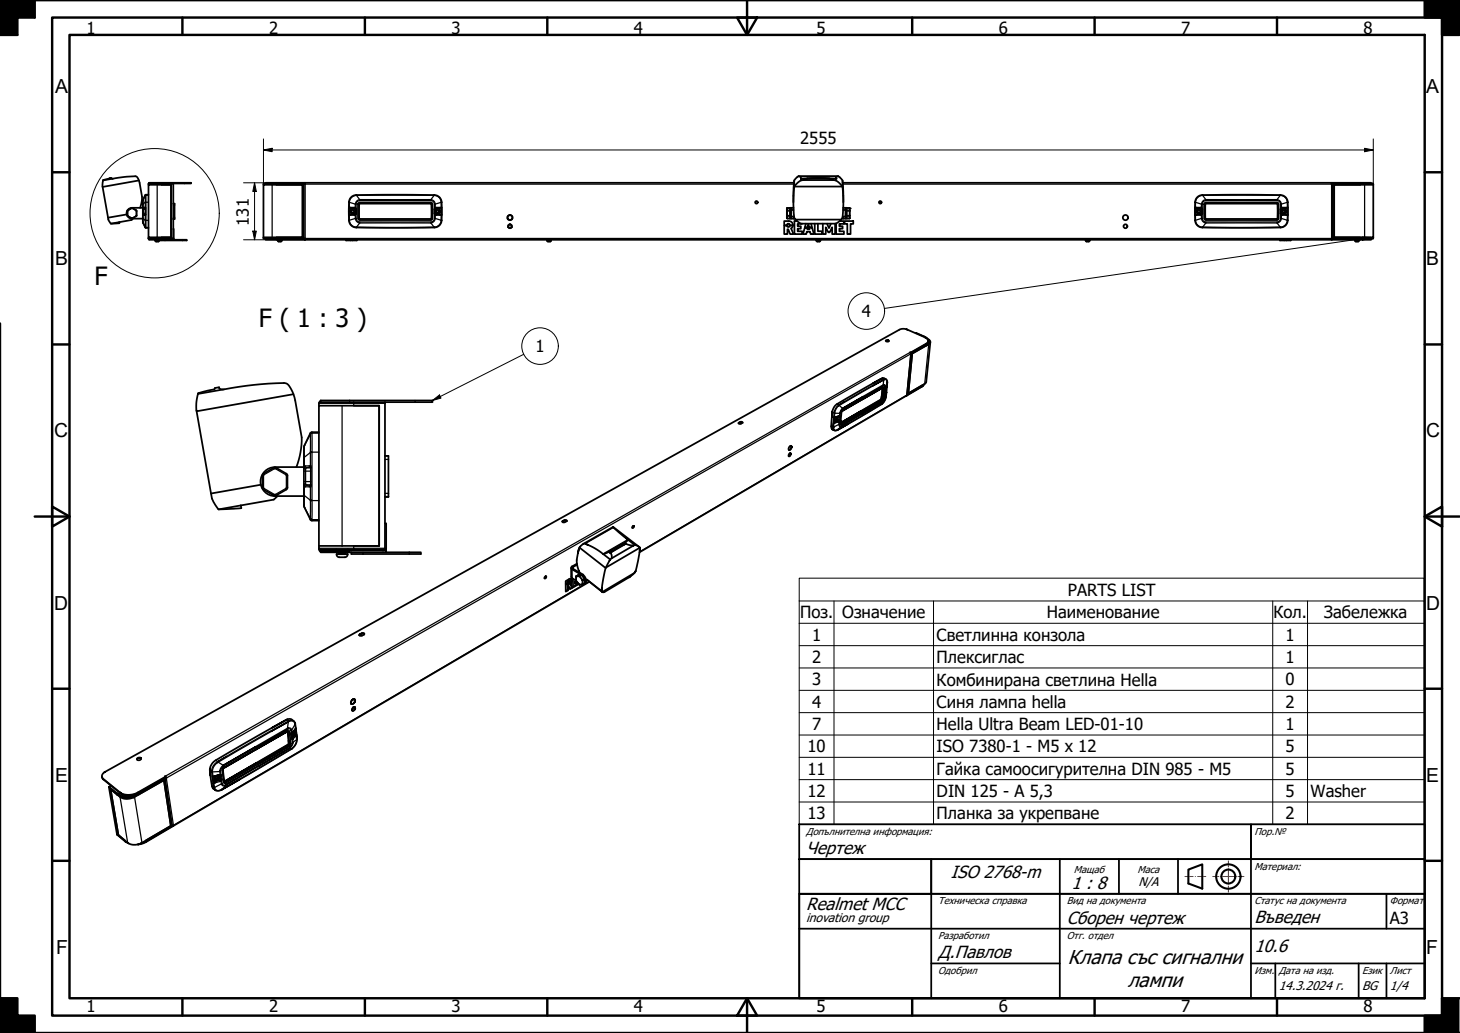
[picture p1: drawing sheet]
<svg xmlns="http://www.w3.org/2000/svg" width="420mm" height="297mm" viewBox="0 0 420 297" stroke-linecap="round" stroke-linejoin="round" font-family="sans-serif">
<!-- layer: Visible (ISO) -->
<g fill="none" stroke="#000" stroke-width=".51">
<path d="M29.5 53.7l1.6 8.9M29.7 51.9l-.2 1.8 10.5-1.8M32.4 51.4l-.4-.3-2.3 .8M32.4 51.4l4.1-.6 2.4-.1 .5 .2 .7 1.3 .8 4.4-.2 1.6-.4 1.6M32.4 51.4l-2.7 .5M41.1 59.8h-3.1a1.56 1.56 0 0 0-1.6 1.5 1.56 1.56 0 0 0 1.6 1.6h3.1M41.4 59.8h.5M41.9 59.6v2.1M42 56h.7M42 56l-.9 1.7v6.1l.9 1.7M42.7 53.1h6.5v15.1h-6.5zM42.9 52.6l-.1 .2"/>
<path d="M42.9 52.6h12.1v.2h-12.1l-.2 .3M42.9 52.6v.2M46.5 53.1h2.7v15.1h-2.7M49.9 52.8v15.8l-7.2-.1M49.9 58.6h.3v4.4h-.3M75.8 53.1h11.3v15.1h-11.3zM75.9 52.8l-.1 .3M75.9 52.8h11.5v15.8h-11.5M76.5 52.8v-.2h11.2v.2h-.3M79.6 53.1h7.5v15.1h-7.5M87.7 52.6h140.8M87.7 52.8h.1"/>
<path d="M87.8 52.6v.3h-.4M100.4 59.6l1.9 .4 .1 1.3-.2 .3-1.8 .3zM100.9 56.8l.8-.6a285.2 285.2 0 0 1 24.1 0l.6 .5 .5 .7a11.7 11.7 0 0 1 .2 4.6v1.3a2.1 2.1 0 0 1-2.2 2.1h-22.3a2.1 2.1 0 0 1-2.2-2.1 17 17 0 0 1 .1-5.7zM103.1 58.4l.4-.2h20.5l.5 .4v4.3l-.5 .4h-20.5l-.5-.5zM103.4 58.6h20.6l.1 4.3-20.6 .1-.2-1.2zM125.2 59.9l1.9-.3v2.3l-1.9-.3zM226.4 59.9v2.8M227.3 59.8h.4v3.1h-.4zM227.3 59.8l-.8 .1M227.7 59.8h.6M228.5 52.6l-.2 5.6M228.6 51.9v1.7"/>
<path d="M228.6 53.7a30.8 30.8 0 0 0 .1 9.2l.3 .2M228.6 53.6h13.8M229.8 50.7a.63 .63 0 0 1 .7 .7M229.8 50.7l-.2 .1a2.35 2.35 0 0 0-1.1 1.8M229.8 50.7h11.4M230.5 51.9l-1.1 .7-.8 1M230.5 51.4l4.4-.2 5.6 .2M230.5 51.4v.5M231.1 51.8h8.8M231.1 51.8l-.6 .1M232.3 51.4l-1.2 .4M232.3 51.4h6.4"/>
<path d="M238.7 51.4l1.2 .4M239.9 51.8l.6 .1M240.5 51.9l.8 .5 1.1 1.2M240.5 51.4v.5M241.2 50.7a.63 .63 0 0 0-.7 .7M241.2 50.7l.2 .1a2.35 2.35 0 0 1 1.1 1.8M242.5 53.7a30.8 30.8 0 0 1-.2 9.2l-.2 .2M242.5 51.9l-.1 1.7M242.5 52.6h152.1v.2M242.5 52.6l.2 5.6M242.7 59.8h.6M243.3 59.8v3.1h-1"/>
<path d="M243.3 59.8h.4v3.1h-.4M243.7 59.8l.9 .1-.2 2.9M343.9 59.6l1.9 .4 .1 1.3-.2 .3-1.8 .3zM344.4 56.8l.8-.6a285.2 285.2 0 0 1 24.1 0l.7 .5 .4 .7a11.7 11.7 0 0 1 .2 4.6v1.3a2.1 2.1 0 0 1-2.2 2.1h-22.3a2.1 2.1 0 0 1-2.2-2.1 17 17 0 0 1 .1-5.7zM346.6 58.4l.4-.2h20.5l.5 .4v4.3l-.5 .4h-20.5l-.5-.5zM346.9 58.6h20.6l.1 4.3-20.6 .1-.2-1.2zM368.8 59.9l1.5-.1 .3-.2v2.3l-1.9-.3-.1-1.4zM383.2 52.8h.1M383.2 52.6v.3h.4M383.3 52.6v.2h.3M383.6 52.8v15.8h11.5l.1-.4M383.6 52.8h11.5l.1 .3"/>
<path d="M383.9 53.1h11.3v15.1h-11.3zM391.4 53.1h-7.5v15.1h7.5M34.3 63.9l-2.4 .4M36.4 61.7l-5.3 .9 .2 .7a1.36 1.36 0 0 0 1.9 1l1.2-.1-.1-.3M36.6 60.7l.1 1.4 1.3 .7 1.3-.7v-1.4M36.8 60.5l-.2 .2M36.8 60.5l1.2-.7 1.2 .7M38.3 62.9l-.5 .4-3.5 .6M39.2 60.5l.1 .2M41.4 61.7h.5M41.9 61.7v.2M42 65.5h.7"/>
<path d="M42.7 68.5l.2 .4M42.7 68.2v.3M42.9 68.6l.2 .2M44.6 68.6v.2M44.7 69.2l.2 .3M44.9 68.9v.2M44.9 69.5h.6M45.6 68.9v.2M45.8 69.1l-1.2 .1M45.8 69.1v.1M45.8 69.2l-.3 .3M45.9 68.6v.2"/>
<path d="M46.2 68.9v.2h7.5v-.2h-10.8v-.1h7.1v.1M49.8 68.6l-.2 .2M49.9 65.8v3M75.8 68.2l.1 .4M79.9 68.6v.2M79.9 69.1h1.2M79.9 69.1v.1M79.9 69.2l.3 .3M80.2 68.9l-.1 .2M80.2 69.5h.6M80.8 68.9l.1 .2M81.1 69.2l-.3 .3"/>
<path d="M81.1 69.1v.1M81.1 68.6v.2M87.4 68.6h.4v.3M87.7 68.9v-.1h-11.2v.1h306.8M87.7 68.8h.1M99.6 68.9v.2h3.1v-.2M146.1 63l.7 .3 .6-.3-.6 .3zM146.2 62.9h-.1M146.3 62l.4-.2-.5 .4-.1 .7-.1-.5zM146.4 64.6h.3l-.4 .2v.5zM146.7 64.5v.1M146.8 64.5l.4 .3 .1 .5-.1-.5z"/>
<path d="M146.8 61.8l.6 .4v.7a.85 .85 0 0 0-.6-1.1zM146.8 64.5v.1M147.2 65.4l-.4 .2-.5-.2 .5 .2 .4-.2M157.4 69.2l.3 .3M157.4 69.1h1.2M157.4 69.1v.1M157.7 68.9l-.1 .2M157.7 69.5h.6M158.3 68.9l.1 .2M158.6 69.2l-.3 .3M158.6 69.1v.1M226.5 62.7l.1 .1"/>
<path d="M226.6 62.9h.7M226.9 63.6h-1.2v1.2h.9v-.5l.5 .1 .2 .4h.9l-.4-.9-.8-.3M227.7 65.7l.7 1.6h-1l-.6-1.4h-.2v1.4h-.9v-2.4h.9v.3h.5l.2-.3h.9l-.5 .8M227.7 62.9h1M227.7 60.4h.7M227.7 62.3h.8M229 63.1l1.5 1.2h10l1.6-1.2M229 63.1h13.1M229.4 63.6h-.8v3.7h2.3v-.8h-1.3v-.7h.9v-.7h-.9v-.7l1.2-.1M231.6 65.5h.8l-.1 .4h.7l-.1-.4h.8l.5 1.8h-.9l-.2-.7h-.9l-.2 .7h-.9zM231.9 64.3l-.3 1h.9l.1-.8 .2 .8h.9l-.3-1M234.5 64.3v3h2.1v-.8h-1.2v-2.2"/>
<path d="M234.9 69.1h1.2M234.9 69.1v.1M234.9 69.2l.3 .3M235.2 68.9l-.1 .2M235.2 69.5h.6M235.8 68.9l.1 .2M236.1 69.1v.1M236.1 69.2l-.3 .3M236.8 64.3v3h.8v-1.9l.8 1.4h.4l.7-1.4v1.9h.8v-3M238 64.3l.5 1.3 .6-1.3M241.6 63.6h1.2v.8h-1.2v.7h.9v.7h-.9v.7h1.3v.8h-2.3v-3.1M242.5 62.3h.8"/>
<path d="M242.6 60.4h.7M243.1 63.6h2.5v.8h-.8v2.9h-1v-2.9h-.7zM243.7 62.9h.8M312.4 69.2l.3 .3M312.4 69.1h1.2M312.4 69.1v.1M312.7 68.9l-.1 .2M312.7 69.5h.6M313.3 68.9l.1 .2M313.6 69.2l-.3 .3M313.6 69.1v.1M368.3 68.9v.2h3.2v-.2"/>
<path d="M383.2 68.8h.1M383.3 68.8h11.3v.1h-11.3zM383.6 68.6h-.4v.3M389.9 68.6v.2M389.9 69.1h1.2M389.9 69.1v.1M389.9 69.2l.3 .3M390.2 68.9l-.1 .2M390.2 69.5h.6M390.8 68.9l.1 .2M391.1 69.1v.1M391.1 69.2l-.3 .3"/>
<path d="M391.1 68.6v.2M255 98l.8 .1M255.5 97.8a.31 .31 0 0 0-.4-.1 .31 .31 0 0 0-.1 .5h.6l.2-.1-.2-.2M260.9 94.7l.2 .1-1.2-.3-1.1 .3-228.5 127.1M261.1 94.8l4.9 2.1M263.5 95.8l2.5 1a1.71 1.71 0 0 1 1.3 1.5v-.1M266.3 97.1l-.3-.2a1.01 1.01 0 0 1 1 .8 1.01 1.01 0 0 1-.5 1.1l-4.4 2.6M266.6 99.3l-4.1 2.4-1.1 11.4 4-2.3M267 98.4l.1-.1-.6 .7-4.4 2.5 .1 .2M267.1 98.1v.2M267.2 97.8a.58 .58 0 0 1 .3 .5 .58 .58 0 0 1-.3 .5l.1-.1M267.2 97.6l-.2-.1a.77 .77 0 0 1 .7 .6 .77 .77 0 0 1-.4 .8l-4.8 2.8-1.1 11.4 4.7-2.7"/>
<path d="M267.3 98.3l-.1 .5-.6 .5 .2-.1M267.7 98.4l-1.1 11.4-.5 .6 .2-.1M56.6 118.3l4.1 23.6M57 113.3a12.1 12.1 0 0 0-.4 5l27.9-4.9M64.2 112l-1-.2-.1-.4-1.3 .2-.1 .3-3.6 .9-1.1 .3v.2M64.2 112a83.9 83.9 0 0 1 18.2-1.7 7.3 7.3 0 0 1 2.6 4.9l1.8 10.6a23.2 23.2 0 0 1-1.5 8.5M64.2 112l-7.2 1.3M91.8 116.7h17.3v40.3h-17.3zM92.1 115.6h32.4v-.4h-32.2v.4M92.1 115.7l-.3 .1v.9M92.3 115.3l-.4 .5M101.8 116.7h7.3v40.3h-7.3"/>
<path d="M110.8 115.6v42.4h-18.7M239.4 119.9l.1-1.4-.3 4.1 .3 .8M240.1 120h.1M240.1 120l-.2 1.7M240.9 120l-.3 .7-.4 .3M240.9 119.8a.69 .69 0 0 1 0 .8 .69 .69 0 0 1-.7 .4l.3-1M241.2 119.8l-.1 .8M241.3 119.7l-1.2 .3M241.4 119.7h.1M242.1 118.6l-.2 3.2 .1-.8M242.4 118.1l-.2 .4M248 118.6l5.8-3.4-11.7 6.8"/>
<path d="M248.2 114.8l5.8-3.3-11.7 6.7M251.2 110.2l2.5-1.4-12.8 7.4-.9 1-.5 1.3v-.3M253.6 114.8l-11.7 6.8 5.9-3.4M253.7 114.9l-11.7 6.8 5.9-3.5M253.7 114.6l-.1 .2M253.7 116.2l-12.7 7.5 3.2-1.9M253.7 114.7v.2M253.9 108.8h-.2l.5-.1 .8 .4 .3 1v-.2M254 111.5l-.3 3.1v-.7M254 111.6l-.3 3.1 .1-.8M254.1 114.8l-.3 .4M254.1 111.3l-11.7 6.8 5.9-3.4"/>
<path d="M254.2 111.3l.2 .3M254.3 112.3l.1-.7-.3 3.1M254.6 112.5l-.1 1M254.7 112.3l-.1 .1M254.7 112.1v.1M254.8 111.9v.1M254.8 111.9l-.2 .8 .1-.1M254.9 111.8l.1 .4-.4 .7M255 114.1a3.3 3.3 0 0 1-1.3 2.1l.1-.1M255 114v.1M255 112.8l-.5 .3M255.1 112.8h.1"/>
<path d="M255.1 112.9h.1M255.1 112.9l-.1 1.1M255.2 111.2l-.4 .7M255.2 111.2l-.1 1.7M255.3 110.1l-.1 1.1M255.3 110.1h.1M260.9 113.7l-.1 .1M261.1 113.5l4.3-2.5-4.5 2.6M261.9 101.3v.1M262 101.5l-.1-.1 .2 .4M262.2 101.4l.1 .1M262.3 101.6l-1.2 11.9 1.1-11.8"/>
<path d="M265.7 110.9v-.1l-.5 .4-81.2 47.6M266 110.5l-.6 .5 .2-.1M75.1 139.4l-14.4 2.5 .3 1.5 .4 .9 1.5 2.2 6.5-.4-.1-.8M78.8 134.5l-3.2 2-.1 3.7 .4 .6 2.9 1.7h.7M79.5 134.5l2.9 1.7 .3 .6v3.6l-3.2 2.1M79.5 134.5h-.7M87.5 134.3h-8.4a4.2 4.2 0 0 0-4.1 4.2 4.2 4.2 0 0 0 4.1 4.1h8.4M88.3 139.5h1.2M88.3 134.5h1.2M89.3 124.6l-1.8 4.2v16.6l1.8 4M89.5 134v5.5M89.5 139.5v.5"/>
<path d="M91.8 124.3h-2l-.5 .3M110.8 131.1h1v11.8h-1M212.6 121.6l.3 .3 .7-.3M213 121.5l-.4 .2M213.1 121.4l.5 .2a.34 .34 0 0 0-.2-.4 .34 .34 0 0 0-.4 .1l-.4 .2M227.5 130.4l-.2 .5-.3 .3M227.6 130.5a.43 .43 0 0 0-.6 .1 .43 .43 0 0 0 .2 .6l.4-.6M227.7 128.3l-.2 .7-.5 .4M227.8 128.4v.2a.41 .41 0 0 0-.4-.4 .41 .41 0 0 0-.4 .5 .44 .44 0 0 0 0 .7 .44 .44 0 0 0 .7-.4l.1-.4M239.6 123.5l.5 .3M239.9 121.7h.1M240.1 121.5l-.1 .1"/>
<path d="M240.5 120l.1 .5-.2 .2-.2-.1M240.9 123.7l-.7 .1M241 123.7h-.1M241.1 120.7l-.9 .7M241.9 121.8l.2 .2M241.9 121.7h.1M69.3 145.3l-6.4 1.2M79.9 142.6l-1.1 1.1-9.5 1.6M89.3 149.4l.5 .3h2M91.8 157.7v.1M91.8 157v.7M91.8 157.8l.5 .9"/>
<path d="M91.8 157.6l.3 .4M92.3 158l.5 .3M96.8 158v.3M96.9 159.4a.79 .79 0 0 0 .8 .8h1.6M96.9 159.4h3.1a.79 .79 0 0 1-.8 .8M97.6 158.8l-.1 .5M99.3 158.8l.1 .5M100.1 158v.3M101.1 158.8v.5h20v-.5h-28.8v-.5h18.8v.5M110.6 158l-.5 .3M110.8 150.5h.3v7.3M111.1 157.8l-.1 .5"/>
<path d="M161.9 149.9a.38 .38 0 0 0 .2 .4 .38 .38 0 0 0 .4-.1l.5-.3M161.9 149.8l.6-.3a.31 .31 0 0 1 .4 0 .31 .31 0 0 1 .1 .4l.1-.1M162.4 149.7l-.5 .3M162.5 149.7l.6 .1M166.3 159l.3-1a8.4 8.4 0 0 0 .2 6.6l-.2-.4M166.6 157.7v.3l.2-.6 7.5 5.8M167.7 156.5l-.9 .9 .1-.2M168.4 156.3l-.7 .2 .1-.1M169.1 156.6l-.7-.3a18.7 18.7 0 0 1 5.2 3l2 1.6 .4-.4M175.2 158.7l-1.5 .6M175.7 159.1l.3 .4v1M176.4 151.5l-8.6 4.9"/>
<path d="M176.4 151.5l4.3 3.7-.6-.5M176.4 151.5l7.4 5.7M179.2 156.8l.9-.5-4.5 2.7 4.5-2.7 2.1 .6h-.3M179.8 156l-4.6 2.7 .9-.6M180.7 155.2h.1M180.7 155.2l-.9 .8 .3-.2M180.7 155.2l2 1.5M182.3 151.3l-.4 .5M182.4 151.3v.1a.26 .26 0 0 0-.4 0 .26 .26 0 0 0 .2 .4l.2-.4M182.7 156.7l.9 .3 .5 .5-.1-.1M182.7 156.7l-6.7 3.8M184.1 158.4l.1-.8-1.3 6.6"/>
<path d="M184.2 157.6l-9.9 5.6M157.1 165.8l-.4 .5M157.2 165.8v.1a.27 .27 0 0 0-.4 0 .27 .27 0 0 0 .2 .4l.2-.4M163.3 167.8l.2 .2M163.3 167.2l.1 .1M163.3 167.6l.2 .1M163.3 168.5l.2 .1M163.3 169.7h.2M163.6 167.1l-.3 .1v.4l-.5 .3M163.6 168.5h-.3v1.2l-.5 .3M163.7 167.1h-.1M163.7 167.1l.2 .1"/>
<path d="M163.9 167.6l-.4 .4v-.2l-.7 .4v1.9l.7-.4v-1.1l.1-.1 .4 .9 .7-.4-.6-1.1M163.9 167.5l.7-.4-.4 .9 .1-.2M164.1 167.9l.5 1-.6 .4M164.4 166.5l.1 .4M164.4 163.3v2.5l.3 .5-.2-.1M164.4 167.4v-.2l-.3 .7M164.5 166.9l-.6 .5-.1-.3M164.5 166.9l-.6 .3M164.5 163l.2-.1a.44 .44 0 0 0-.3 .4 .44 .44 0 0 0 .2 .4l2.7 1.6M164.6 166.8v.2a.51 .51 0 0 0-.3-.6 .51 .51 0 0 0-.6 .2l-.9 .5v1l.7-.4 .1-.6M164.6 168.9l.1 .1M164.7 166.3l1.1 .6"/>
<path d="M164.9 166.4v2.5l1.6-1M164.9 163.6l2.7 1.5M165.4 167.2h.2M165.8 167.1v-.2l-.4 .3 .2 .7M165.8 167.1l.8 .9M165.9 167.1l-.3 .1v.7l.6-.4M166 162.1l-1.3 .8M166.1 162.4l-1.3 .7v.4M166.4 167.7v.2l-1.5 .8M166.4 167.9l.1 .1M166.4 165.4l-.6 .3v1.2M166.4 165.3v.1"/>
<path d="M166.7 164.5v.1M167.3 165.3h-.9M167.4 165.4l.9 1.1M167.5 165.4l-.2-.1a1.76 1.76 0 0 1 .7 2.7h-.2M167.8 165.2l-.2-.1 .5 .5a1.42 1.42 0 0 1 0 2.3M168.2 167.8l-.6 .3h-.9M168.3 166.6v1.1M168.7 166.8l.2-.1 4.5 3.5M168.8 166.6l4.5 3.6-.1-.1M169.6 167.3l-119.7 70.2M174.3 163.3l-1.2 6.7 .1-.9M175.4 161.1l.2-.2-1.3 2.3"/>
<path d="M181 166l-7.1 4.2-.5 .1M182.6 164.7l-1.6 1.3 .4-.3M182.6 164.7l-9.3 5.5M182.8 164.5l.1-.3-.3 .5M103.5 182.4a.4 .4 0 0 0 .2 .5 .4 .4 0 0 0 .5-.1l.5-.3M103.6 182.4l.5-.3a.41 .41 0 0 1 .5-.1 .41 .41 0 0 1 .2 .4M104.1 182.3l-.6 .3M104.2 182.2l.6 .1M40.4 217.9h.1a.58 .58 0 0 0-.7-.1 .58 .58 0 0 0-.3 .8 .6 .6 0 0 0 .8 0 .6 .6 0 0 0 .2-.7M40.6 218.2a.77 .77 0 0 0-1.2 .2l.1-.1M73.6 215.6l9.1-5.3-18.5 10.7M74.2 219.8l9.1-5.3-18.4 10.7"/>
<path d="M78.4 209.2l4-2.2a269.4 269.4 0 0 0-21.2 12.3l-.7 1.3-.1 .9v-.3M82.6 206.9l-.2 .1a1.7 1.7 0 0 1 2.6 1.2l-.1-.3M82.7 210.3l.5 3.6-.1-.9M82.7 210.3l.4 3.5-.1-.9M82.7 210.3h.1M83 214l-18.4 10.7 9.3-5.4M83.1 214.1l-18.4 10.7 9.3-5.4M83.1 213.8l-.1 .2M83.2 213.9l-.1 .1M83.3 210.4l-.2-.3-.3 .1-18.4 10.6 9.3-5.4M83.4 211.2l-.1-.8 .4 3.4M83.7 213.9l-.4 .6"/>
<path d="M83.8 215.4l-20 11.7 5.1-2.9M84 211v1.2M84 212.2h.1M84.1 210.8l-.1 .1M84.3 210.4a.49 .49 0 0 1 .1 .6 .49 .49 0 0 1-.5 .2h.1M84.5 210.2a.81 .81 0 0 1 .4 1 .81 .81 0 0 1-.9 .5h.1M84.7 210.2a1.03 1.03 0 0 1-.8 1.3h.2M85 208.2l.4 4.4-.1-1.1M85.1 209.6l-1 1.2v-.1M85.1 209.5h.1M85.1 209.5l.2 1.9M85.2 211.3l-1.2 .7"/>
<path d="M85.2 211.3h.1M85.4 212.6a3.4 3.4 0 0 1-1.6 2.8l.2-.1M85.4 212.6h.1M101.1 202.4h.1M101.1 202.3l.1 .1M101.3 204.2v.1M101.3 201.3l.2-.2a.95 .95 0 0 0-.5 1.3M101.4 204.3h.1M101.4 204.3v.1M101.5 201.1v.1M101.5 201.2a.91 .91 0 0 0-.4 1.1l-.1 .1M101.6 203.5l.1-.1-.4 .5v.4"/>
<path d="M101.6 201.2a.42 .42 0 0 1 .5-.1 .42 .42 0 0 1 .1 .6v-.2M101.7 203.4h.1M101.7 203.5l-.4 .7M101.7 201.1l-.1 .1a.4 .4 0 0 1 .5 0 .4 .4 0 0 1 0 .5M101.7 203.4h.4l.1 .4v-.1M101.8 201l.2 .1M101.9 203.4l.2 .1 .1 .3M101.9 203.3h.1M102 202l.1-.2a.83 .83 0 0 1-1 .6M102 201.1l.1 .1M102.1 204l-.7 .3M102.1 201.8h.1a.83 .83 0 0 1-1.1 .6l.1 .1"/>
<path d="M102.1 203.9h.1M102.2 203.8h.1M102.2 203.9l-.7 .5M29.3 223.4l.4 .7-.1-.1M29.7 224.1l4.8 3.9M30 222.1l.3-.2a1.21 1.21 0 0 0-.6 2.1l4.8 3.8M31.3 226.4l2.4 13.6M31.9 225.9l-.6 .4M33.7 228.5l-1.9-1.6 2.3 13.2 1.8 1.5M33.7 240h.1M34 228.7l-.3-.2a6 6 0 0 0 6.2 0l7.3-4.2 2 13.2-7.2 4.1M34.8 228.1l-.3-.3a5 5 0 0 0 5.2 0l7.9-4.4v-.2v.3l-7.8 4.5a5.1 5.1 0 0 1-5.3 0l.3 .2"/>
<path d="M38.4 229.3l.3-.1a4.1 4.1 0 0 1-4.2 0l-2.7-2.3 2.3 13.2 2.6 2.2M38.4 229.1a3.6 3.6 0 0 1-3.5 0l.2 .1M38.7 229.2l8.5-4.9 2 13.2-8.3 4.8a4 4 0 0 1-4.2 0l.3 .2M47.3 223.7l2.2 13.8M47.4 223.7h.3M47.6 223.2l.2 .4M47.6 223.4l.1 .3M47.7 223.7h.2M47.8 223.8h-.3M49.7 237.4l-7.7 4.6-1.3 .5 .5-.2M49.8 237.5l.1-.2-7.9 4.8-1.2 .5-1.3 .3 .4-.1M60.6 223l-.2-1.5 .6 4.8 .4 .5-.1-.2"/>
<path d="M61.2 223.3l.2 1.8M61.2 223.3h.1M61.3 223.3h.1M61.4 226.8l.5 .3M61.7 224.9l.1-.1-.3 .3M61.7 223.6v.2a.41 .41 0 0 1 .2-.6 .41 .41 0 0 1 .6 .2 .42 .42 0 0 1-.3 .5 .42 .42 0 0 1-.5-.1M62 223.3l-.2 .2M62 223.2l-.1 .2M62.7 222.9a.82 .82 0 0 1 0 1.1 .82 .82 0 0 1-1.1 .1l.1-.5 .4-.5-.2 .2M62.8 223.1l-.1-.2a1.03 1.03 0 0 1-1 1.4M63 222.8l-1.7 .5M63.1 222.8l.1 .9"/>
<path d="M63.1 222.8h-.1h.2M63.2 223.8l-.2 .3-1.2 .7M63.3 222.8l.1 .1M63.8 227.1a1.68 1.68 0 0 1-1.9 0l.2 .2M64 221.5l.5 3.5-.2-.9M64.2 221l-.1 .2M64.2 222.1l-.1-.9 .5 3.5M64.4 220.8l-.4 .6M64.5 225l.4 .2M64.6 224.7l.1 .1M33.7 240l2.3 1.9M36.2 242l-.2-.1 .9 .5"/>
<path d="M42.1 241.9l-1.8 .7 .5-.1"/>
<circle cx="217.7" cy="58.2" r=".37"/>
<circle cx="253.3" cy="58.2" r=".37"/>
<circle cx="101.5" cy="60.8" r=".41"/>
<circle cx="101.5" cy="60.8" r=".75"/>
<circle cx="126" cy="60.8" r=".75"/>
<circle cx="126" cy="60.8" r=".41"/>
<circle cx="323.9" cy="65.1" r=".56"/>
<circle cx="323.9" cy="62.6" r=".75"/>
<circle cx="345" cy="60.8" r=".41"/>
<circle cx="345" cy="60.8" r=".75"/>
<circle cx="369.5" cy="60.8" r=".75"/>
<circle cx="369.5" cy="60.8" r=".41"/>
</g>
<!-- layer: Visible Narrow (ISO) -->
<g fill="none" stroke="#000" stroke-width=".36">
<path d="M37.9 59.8v.1M37.9 59.9h.1M37.9 59.9l-1.1 .6M38.1 59.8l1.1 .8M41.1 58.7h.1M41.1 57.7l.1-.3-.1 1.3M41.1 59.7l.2 .3zM41.1 58.7v1l.2-.1v.3M41.1 58.7l.9-.5v5.1l-.9-.5M41.3 59.6h.4M41.3 60l-.2 .2M41.7 59.6l.2 .2"/>
<path d="M41.7 59.6h.2M41.8 58.2l.1 1.6M41.8 56.2h.1M41.8 56.2l-.6 1.2M41.8 56.1l.2 2.1h-.2zM42 56l-.2 .1M42 56.1h.7M42.7 52.9h7.2M42.7 58.2h-.7M45.2 53.1v15.1M46 52.6v.2M46.5 52.8v.3"/>
<path d="M49.9 58.6h.3M49.9 58.9h.3M53.1 52.6v.2M75.8 52.9h11.6M78.3 53.1v15.1M79.6 52.6v.5M100.4 58.2h.1M100.4 59.6h1.5M100.5 58.2v1.6M100.5 58.2h.1M100.5 58.2l1.8 .5M100.9 59.6v.2"/>
<path d="M101.9 59.6l.1 .2M101.9 59.6l.3 .3M102.3 58.7l-.1 1 .3 .2M102.3 58.7h.2M102.5 59.9l.1 .3M102.5 59.9l-.2 .1M102.5 58.7a1.01 1.01 0 0 1 1-1h20.5a1.05 1.05 0 0 1 1 1M102.5 58.7v1.2M102.5 56.1v.1M102.5 56.2a2.29 2.29 0 0 0-2.1 2M102.5 56.2l1 1.2v.3M102.6 56.1h22.3"/>
<path d="M103 58.7h.4M103.5 58.2v.4M124 57.4h-20.5a1.43 1.43 0 0 0-1.2 1.3M124 57.4a1.39 1.39 0 0 1 1.2 1.3l1.8-.5M124 57.4v.3M124 58.2v.4M124.1 58.7h.4M125 56.1a2.29 2.29 0 0 1 2 2.1M125 56.2l-1 1.2M125 58.7h.2l.1 1 .3-.1-.1 .2M125 58.7l.1 1.2M125.1 59.9l.2-.2v.2"/>
<path d="M125.1 59.9l.1 .1M125.1 59.9l-.2 .3M125.6 59.6h1.5M126.7 59.6l-.1 .2M127 58.2v1.6M127 58.2h.1M226.6 59.8v.7M227.3 59.8l-.9 .1M228.3 59.8v.6M228.5 52.9h-140.7v15.7h295.4v-15.7h-140.6M229.8 50.7h11.4M230.5 51.4h.4"/>
<path d="M240.2 51.4h.3M242.7 59.8v.6M243.7 59.8l.9 .1M244.5 59.8v3.1M343.9 58.2h.1M343.9 59.6h1.5M344 58.2v1.6M344 58.2h.1M344 58.2l1.8 .5M344.3 59.6l.1 .2M345.4 59.6l.1 .2M345.4 59.6l.3 .3"/>
<path d="M345.8 58.7l-.1 1 .3 .2M345.8 58.7h.2M346 59.9l.1 .3M346 59.9l-.2 .1M346 58.7a1.01 1.01 0 0 1 1-1h20.5a1.05 1.05 0 0 1 1 1M346 58.7v1.2M346 56.1v.1M346 56.2a2.24 2.24 0 0 0-2.1 2M346 56.2l1 1.2v.3M346.1 56.1h22.3M346.5 58.7h.4M347 58.2v.4"/>
<path d="M367.5 57.4h-20.5a1.43 1.43 0 0 0-1.2 1.3M367.5 57.4a1.39 1.39 0 0 1 1.2 1.3l1.8-.5M367.5 57.4v.3M367.5 58.2v.4M367.6 58.7h.4M368.5 56.1a2.29 2.29 0 0 1 2 2.1M368.5 56.2l-1 1.2M368.5 58.7h.2l.1 1 .3-.1-.1 .2M368.5 58.7l.1 1.2M368.6 59.9l.2-.2v.2M368.6 59.9l.1 .1M368.6 59.9l-.2 .3"/>
<path d="M369.1 59.6h1.5M370.2 59.6l-.1 .2M370.5 58.2v1.6M370.5 58.2h.1M383.6 52.9h11.6M391.4 52.6v.5M392.7 53.1v15.1M36.6 60.7v1.3M36.8 62.2l1.1 .6M36.8 62v.1M36.8 60.6v.1M37.9 62.7h.1"/>
<path d="M39.1 60.6l.1 .1M39.2 62l-.1 .1M39.2 62.2l-1.1 .6M39.2 62h.1M39.2 60.5v.1M39.3 60.7l-.1 1.3M41.1 61.3l.2 .2M41.1 62.8h.1M41.1 62.8l.1 1.3-.1-.3M41.2 64.1l.6 1.2M41.3 61.9h.6M41.3 61.6h-.2v1.2"/>
<path d="M41.8 63.4h.2v2l-.2-.1zM41.8 65.4l.2 .1M41.8 65.3h.1M41.9 61.7l-.2 .2M41.9 61.8l-.1 1.6M41.9 60.2h-.6v1.1h.6M42 65.4h.7M42 63.3l.7 .1M44.6 69.2h1.2M44.9 69.1h.7M46 68.8v.1M46.5 68.2v.3h-3.8"/>
<path d="M47.5 68.9v.2M49.9 68.5l-3.4 .1M49.9 68.6h.1M49.9 62.6h.3M49.9 63h.3M52.5 68.9v.2M75.8 68.5h11.6M79.6 68.2v.4M79.6 68.8v.1M79.9 69.2h1.2M80.2 69.1h.6M100.4 63.3h.1"/>
<path d="M100.4 63.4h.1M100.4 61.9h1.5M100.5 61.8v1.5M100.5 63.4a2.29 2.29 0 0 0 2 2M100.5 63.3l1.8-.5a1.43 1.43 0 0 0 1.2 1.3M100.5 63.3v.1M100.8 68.9v.2M100.9 61.7v.2M101.5 68.9v.2M102 61.7l-.1 .2 .3-.1 .1 1h.2M102.2 61.6v.2l.3-.2M102.3 61.5l.2 .1"/>
<path d="M102.4 61.3h.2M102.4 60.2h.2M102.5 61.6v1.2M102.5 62.8a1.01 1.01 0 0 0 1 1h20.5a1.05 1.05 0 0 0 1-1M102.6 61.3l-.1 .3M102.6 60.2v1.1M102.6 65.4h22.3M103 62.8h.4M103.5 64.1h20.5M103.5 64.1l-1 1.2M103.5 63v.3M103.5 63.8v.3"/>
<path d="M124 64.1l1 1.2M124 63v.3M124 63.8v.3M124.1 62.8h.4M124.9 61.3l.2 .3M124.9 61.3h.2M124.9 60.2h.2M124.9 60.2v1.1M125 65.3v.1M125 62.8h.2M125.1 61.6l.2 .2-.1 1M125.1 61.6l-.1 1.2"/>
<path d="M125.2 61.5l-.1 .1M125.2 62.8a1.39 1.39 0 0 1-1.2 1.3M125.2 62.8l1.8 .5M125.3 61.6l.3 .3M125.5 61.7l.1 .2M125.6 61.9h1.5M126.6 61.7l.1 .2M127 63.3h.1M127 63.3v.1M127 61.8v1.5M127.1 63.4a2.29 2.29 0 0 1-2.1 1.9M157.4 69.2h1.2"/>
<path d="M157.7 69.1h.6M226.4 62.1l.9 .1M226.4 62.7l.9 .1M226.6 60.5l-.2 .1M226.6 60.5l-.2 .2M226.6 60.5h.7M227.3 60.7h-.7l-.2 1.3M227.3 62h-.7v.9M228.3 62.3v.6M234.9 69.2h1.2M235.2 69.1h.6M242.7 62.3v.6"/>
<path d="M243.7 60.5l.9 .1M243.7 60.7h.9M243.7 62h.9M244.6 62.1l-.9 .1M244.6 62.7l-.9 .1M312.4 69.2h1.2M312.7 69.1h.6M343.9 63.3h.1M343.9 63.4h.1M343.9 61.9h1.5M344 61.8v1.5M344 63.4a2.29 2.29 0 0 0 2 2"/>
<path d="M344 63.3l1.8-.5a1.43 1.43 0 0 0 1.2 1.3M344 63.3v.1M344.4 61.7l-.1 .2M345.5 61.7l-.1 .2 .3-.1 .1 1h.2M345.7 61.6v.2l.3-.2M345.8 61.5l.2 .1M345.9 61.3h.2M345.9 60.2h.2M346 61.6v1.2M346 62.8a1.01 1.01 0 0 0 1 1h20.5a1.05 1.05 0 0 0 1-1M346.1 60.2v1.1M346.1 61.3l-.1 .3"/>
<path d="M346.1 65.4h22.3M346.5 62.8h.4M347 64.1h20.5M347 64.1l-1 1.2M347 63v.3M347 63.8v.3M367.5 64.1l1 1.2M367.5 63v.3M367.5 63.8v.3M367.6 62.8h.4M368.4 61.3l.2 .3M368.4 60.2v1.1"/>
<path d="M368.4 61.3h.2M368.4 60.2h.2M368.5 65.3v.1M368.5 62.8h.2M368.6 61.6l.2 .2-.1 1M368.6 61.6l-.1 1.2M368.7 61.5l-.1 .1M368.7 62.8a1.39 1.39 0 0 1-1.2 1.3M368.7 62.8l1.8 .5M368.8 61.6l.3 .3M369 61.7l.1 .2M369.1 61.9h1.5"/>
<path d="M369.6 68.9v.2M370.1 61.7l.1 .2M370.2 68.9v.2M370.5 63.3h.1M370.5 63.3v.1M370.5 61.8v1.5M370.6 63.4a2.29 2.29 0 0 1-2.1 1.9M383.6 68.5h11.6M389.9 69.2h1.2M390.2 69.1h.6M391.4 68.2v.4M391.4 68.8v.1"/>
<path d="M263.6 95.8l2.4 1M266 96.8a1.19 1.19 0 0 1 1.1 .8 1.19 1.19 0 0 1-.4 1.3l-.1 .1 .1-.1M266 96.8h.1M266.5 98.8v.2M266.6 99l-4.3 2.5M266.6 99v.1M266.6 99.1l-4.3 2.5M266.6 99.1v.2M267.3 98.4v-.1l-.7 .8M267.3 98.9l-1.2 11.5M91.8 116h19M98.4 116.7v40.3"/>
<path d="M100.6 115.2v.4M101.8 115.6v1.1M119.5 115.2v.4M239.5 118.5l.5 .3M240 118.8l-.3 4 .1-1M240 118.8h.2M240 118.8h.1M240.1 118.8h.1M240.1 119.9v.1M240.2 118.8l1.5 .1-.2 .7M240.2 118.8l-.1 1.1M240.2 118.8h.1"/>
<path d="M240.4 119.9h.1M240.4 119.9h-.3M240.9 116.2l.5 .3M241.2 119.8l.3 .1M241.3 119.7h.1M241.3 119.6l-.9 .3M241.4 116.5a3.3 3.3 0 0 0-1.4 2.3l.1-.2M241.4 116.7l.1-.1a3.3 3.3 0 0 0-1.3 2.2M241.4 116.5l.1 .1M241.4 116.4l.1 .1M241.4 116.4v.1M241.5 119.8h.1"/>
<path d="M241.5 119.9h.2M241.5 119.9v.9M241.5 116.6l.9 .8M241.6 119.7l-.1 .1M241.8 119.8l-.1 1h-.2M241.8 118.8l-.1 .9-.2 .1M241.8 118.8h-.1M242.4 117.7l-.6 1.1M242.4 117.4l-.7 1.5v-.2M242.4 117.4l.1 .1M242.4 118.1v.1M247.9 119.2l5.8-3.4-11.7 6.8-1 1a.71 .71 0 0 1-.8 0 .71 .71 0 0 1-.3-.8v.2"/>
<path d="M248.4 114.2l5.8-3.3-11.7 6.8M251.2 111l3.1-1.8-12.8 7.4M253.6 114.8l.2 .4M253.7 114.6l.4 .1M253.7 116.2l-12.7 7.4 3.2-1.8M253.7 116.2v.1M253.7 108.8l.6 .3M253.7 115.7l-11.6 6.7 5.9-3.4M253.9 111.6h.5M254.1 111.3l-.1 .2M254.2 110.7l-11.8 6.7 5.9-3.4M254.2 110.7v.1"/>
<path d="M254.2 110.9a.36 .36 0 0 1 .4 .1 .36 .36 0 0 1 .1 .4v-.2M254.3 109.1v.1M254.3 109.1l-12.9 7.3 1.7-.9M254.3 110.6l-.1 .1a.47 .47 0 0 1 .5 .1 .47 .47 0 0 1 .1 .5M254.3 109.2l-.1 1.5M254.4 109.2a.67 .67 0 0 1 .8 .1 .67 .67 0 0 1 .1 .8v-.2M254.4 109.2h-.1M254.4 109l-.1 .1 .6-.1M254.5 113.4v.1M254.5 114.6v-.2l-.4 1-.4 .4v.4M254.5 113.5l.2 .1-.2 .8M254.5 113.5v.1"/>
<path d="M254.5 113.6h.1M254.5 113.4h.1M254.5 113.6l-.2 1.2-.4 .7M254.5 114.4v.1M254.5 113.4l.2 .1M254.6 112.5l-.1 .9M254.6 112.5h.1M254.6 112.3v.1M254.6 112.3h.1M254.7 111.4l-.1 .9M254.7 112v.1M254.8 111.3h.1"/>
<path d="M254.8 111.3l-.1 .7M254.8 111.9h.1M254.8 112.9l-.3 .5M254.9 112.9l.1 .2M255 114.1l-.5 .3M255 114.1a3.2 3.2 0 0 1-1.3 2.1l.1-.1M255 113.1l-.3 .5M255.1 112.9h.1M255.1 112.9l-.1 1.1M255.1 112.9l-.1 .2M255.1 111.4l-.3 .5M255.2 111.3l-.1 .1"/>
<path d="M255.2 111.2h.1M255.3 110.1l-.1 1.1M255.3 110.1h.1M255.3 110.1l-.5 1.2M261.9 101.4l-214.3 121.8M265.3 111.1l-.1 .1M265.4 111h.1M265.4 111l-4.2 2.5M265.4 110.8v.2M266 110.5l-.6 .5 .2-.1M75.5 136.8h.3M75.8 136.8v3.4h-.3"/>
<path d="M76 136.5l-.1 .3M78.8 134.5l.2 .3-3 1.7-.2-.3M79.3 134.8h-.3M79.5 134.5l-.2 .3 2.9 1.7M82.2 136.5l.2 .3M82.4 136.8h.3M82.4 136.2l-.2 .3M82.4 136.8v3.4M87.5 138.5h.4v.6M87.5 128.8l.2-.8-.1 3.5M87.6 134.2l.4 .4-.1 .3-.4-.2zM87.6 131.5v2.7l.3-.2 .1 .3 .3 .2-.3 .1"/>
<path d="M87.6 131.5l1.7-1.4h.5v13.8h-.5l-1.7-1.4M87.6 131.5h-.1M87.7 139.6l.3-.3 .3 .2-.3 .1-.1 .4-.3-.3zM87.9 140h1.6M87.9 134h1.1M87.9 134.9v.6h-.4M88 139.3l-.1-.2-.4 .3 .1 3.1M89 134l.5 .5M89 134h.5M89.3 130l.2 4.3M89.3 124.8h.1M89.3 124.8l-1.7 3.2"/>
<path d="M89.4 124.7l.4-.1v5.4h-.5zM89.5 139.5l-.5 .5M89.5 139.6l-.2 4.3M89.5 135.5h-1.6v3h1.6M89.8 124.3v.2l-.5 .3v-.2M89.8 124.5v.1M89.8 124.6h2M91.8 130l-2 .1M110.8 131.1h1M110.8 132.1h1M212.6 121.5v.2M213 121.3v.2"/>
<path d="M227.5 128.2l-.2 .1M239.2 122.6l.5 .2M239.7 122.8h.2M239.7 122.8l.3 .9M239.8 122.8h.1M239.9 121.7h.1M239.9 122.8h.1M240 121.6h.1M240 121.7l-.1 1.1M240.8 121l.3 .2M241.1 120.6l.4 .2M241.1 121.2l.1 .1"/>
<path d="M241.1 121.2l-.9 .2 .1 .1M241.2 121.1l.2 .1M241.3 121.3l.2-.1-1.5 .5M241.4 121l.2 .1M241.4 122a.47 .47 0 0 0 .1 .5 .47 .47 0 0 0 .5 .1l-.1 .1M241.4 122l-1.5 .8M241.5 120.8l-.1 .1M241.5 121.2l-.1 .8M241.6 121.2h-.1M241.6 122.1v-.1a.36 .36 0 0 0 .1 .4 .36 .36 0 0 0 .4 0v.1M241.6 121.1l-.1 .9M241.7 120.9l-.1 .2"/>
<path d="M241.9 121.6l.2 .4M75.8 140.8l.2-.3 3 1.7-.2 .3M75.9 140.2l.1 .3M79 142.2h.3M79.3 142.2l.2 .3M82.4 140.2l-.2 .3M82.4 140.8l-.2-.3-2.9 1.7M82.4 140.2h.3M87.5 142.5h.1M87.6 142.5l.1 3.5-.2-.8M87.6 145.9l1.7 3.2M89.3 143.9h.5v5.4a.49 .49 0 0 1-.6-.3 .49 .49 0 0 1 .1-.5z"/>
<path d="M89.3 149.4v-.3l.5 .3v.3M89.8 149.4h2M89.8 143.9h2M96.9 159.4h3.1M97.6 159.2h1.7M100.6 158.3v.5M101.8 157v.7h-10M104.5 158.8v.5M110.8 157.7h-9v.3M110.8 157.8h.3M110.8 141.9h1M110.8 142.9h1"/>
<path d="M117.8 158.8v.5M161.9 149.8v.2M162.4 149.6v.1M176.5 151.7l-8.1 4.6M180.7 155.2l-7.2 4.1M184 158.7l76.9-45.1 1.2-11.8-214.2 121.9 2 13.6 119.6-70.1M164.6 163.7l.1 2.6M164.9 163v.6M165.8 165.8v.1M165.8 165.8v1.1M165.8 167l.8 1M165.9 165.7v.1"/>
<path d="M166.4 165.3l-.5 .4M166.6 165.8h.1M166.6 165.8h-.7M166.6 165.6v.2M166.7 168.1h.1M166.6 168h.1M166.7 165.6l-.8 .1M166.7 165.6l.2 .1M166.7 168.1h.9M166.8 165.7l.7 1.1M166.9 165.7l.7 1M167.2 165.3l-.5 .3"/>
<path d="M167.4 165.4l-.5 .3M167.5 166.8h.1M167.6 168h.1M167.6 165.1l-.3 .2M167.6 166.7l-.1 .1M167.7 166.9l-.1 1.1M167.7 166.8v.1M167.7 168.1h.1M167.7 166.9v1.1l.6-.4M168.2 166.4l-.6 .3M168.3 166.6l-.6 .3M103.6 182.4v.1"/>
<path d="M104.1 182.1v.2M62.1 218.6l.5 .4M62.6 219.3l.1-.1a3.2 3.2 0 0 0-1.6 2.7M62.6 219a3.3 3.3 0 0 0-1.7 2.9v-.2M62.6 219l.2 .1M62.7 219.1l.1 .1M62.8 219.2l1.4 .9M73.6 215l9.2-5.3-18.5 10.6M78 210.4l5-2.8-20.2 11.6M82.4 207l.5 .4M82.7 209.4l-18.5 10.7 9.4-5.4M82.7 209.4l.1 .2"/>
<path d="M82.7 210.3l.6 .1M82.8 209.7a.61 .61 0 0 1 1 .3l-.1-.1M82.8 210.2l-.1 .1M82.9 207.5l.1 .1M82.9 207.4l-20.2 11.6 2.5-1.5M82.9 207.4l.1 .1M83 209.3l-.3 .1a.79 .79 0 0 1 1.2 .5M83 207.6a1.18 1.18 0 0 1 1.9 .6v-.1M83 207.6l-.3 1.8M83 214l.3 .5M83.1 213.8h.6M83.1 207.3l-.2 .1a1.45 1.45 0 0 1 1.6-.1"/>
<path d="M83.3 215.1l-18.3 10.5 9.3-5.4M83.8 210l.1 1M83.8 215.4l-20 11.6 5.1-2.9M83.8 215.4h.1M83.9 215.4h-.1M83.9 211l-.1 .3M83.9 211h.1M83.9 211.3v1M83.9 212.3l.1 .2M83.9 209.9v.1M83.9 209.9l.2 .9M84 212l.2 .2"/>
<path d="M84 212.2v.1M84.1 212.3h.1M84.1 212.3v.2M84.1 210.8l-.1 .1M84.1 210.8h.1M84.1 212.3l.1 .2M84.2 212.6l-.1 1a1.61 1.61 0 0 1-.8 1.4l.2-.2M84.2 212.2l.2 .2M84.2 212.2v.1M84.2 210.5v.1M84.2 210.5l-.1 .3v-.2M84.3 213.4l-.1 .1"/>
<path d="M84.3 213.7v-.3a2.17 2.17 0 0 1-1 1.8l.5 .2M84.3 212.5v.9M84.9 209.8h.1M84.9 211.4l-.7 .8M84.9 208.3l.2 1.2M84.9 208.2v.1M84.9 208.3l-1 1.6M85 211.5l.1 .2M85 208.2h.1M85 208.2h-.1M85.1 209.5v.1M85.1 211.7l-.7 .7"/>
<path d="M85.1 209.5l-.9 1M85.1 209.4v.1M85.3 211.4h.1M85.3 211.4l-.2 .3M85.3 211.4l.1 1.3M85.4 212.7a3.3 3.3 0 0 1-1.5 2.7l.1-.1M85.4 212.7h.1M85.4 212.7l-1.1 .7M29.7 224v.1M31.3 226.4l2.4 1.8M31.5 226.2l2.2 1.9M33.7 228.2a6 6 0 0 0 6.2 0l-.4 .3"/>
<path d="M33.7 228.2v.3M33.7 240l2.2 1.9M33.7 228.1v.1M34.5 227.8v.2M34.5 229.2l2.2 13.1-.8-.4 .3 .1M38.7 229.2l2.2 13.1M39.7 227.8l.1 .2M39.8 228.1l.1 .1M39.9 228.2v.3M47.4 223.7l-7.6 4.4a5.9 5.9 0 0 1-6.1 0l.4 .2M47.4 223.7h-.1M47.5 223.9l-7.6 4.3"/>
<path d="M49.6 237.5l-7.5 4.4M60.4 221.5l.5 .4M60.9 221.9l.3 .1M60.9 221.9l.6 4.5-.2-1.1M61 226l.5 .4M61.1 221.9l.1 .1M61.2 222l2-.1 .2 .9h-.4l.2-.1M61.2 222l.1 1.3M61.2 223.3h.1M61.3 223.3h.1M61.4 225.2h.1M61.5 225.1h.1"/>
<path d="M61.5 226.4h.2M61.5 226.4l.4 .7-.1-.1M61.5 226.4h.1M61.5 225.2l.2 1.2M61.7 223.1h.1M61.7 223.1l-.4 .2M61.7 226.4l-.1 .1M61.8 226.6l-.1-.2a1.24 1.24 0 0 0 2.1 .7M62.9 224.2l.2 .2M63 222.8l-1.3 .3M63.1 224.4l.1 .2M63.1 224.4l-1.3 .4 .1 .2"/>
<path d="M63.2 223.7l.3 .3M63.2 222.8l.2 .2M63.3 222.8h-.1M63.3 224.4h-.2l.4 .1M63.4 223h.2M63.4 224.6l.2-.1-2.1 .7M63.4 223l.1 1M63.5 221.8v1M63.5 221.8h-.1M63.5 222.8l-.1 .1M63.5 224.2v.1M63.5 224v.1"/>
<path d="M63.6 224.2l.2 .1M63.6 222.8l.3 1.2h-.3M63.7 224.4v1M63.7 225.4a.79 .79 0 0 0 1.3 .5l-.3 .1M63.7 225.4l-2 1M63.8 227.1h.1M63.8 224.3v1.1M63.8 227v.1M63.9 224.1l-.1 .2M64 225.5l-.1-.2a.61 .61 0 0 0 1.1 .3v.2M64.1 221.2l-.1 .3M64.1 220.5l.2-.2-.6 .7-.2 .8"/>
<path d="M64.2 220.1a2.47 2.47 0 0 0-1 1.8v-.3M64.2 220.1l.1 .1M64.4 220.8l-.2 .2M64.6 224.7l-.1 .3M64.6 224.7l.3 .5M74.3 220.5l9-5.3-18.3 10.7-1.2 1.1M35.9 241.6v.3M35.9 241.9h.1M42 242v.1M42 241.6l.1 .3M42.1 241.9h.1M42.1 241.9l-1.5 .6 .4-.2"/>
<circle cx="41.3" cy="61.8" r=".14"/>
</g>
<!-- layer: Visible (ISO) -->
<g fill="#000">
<circle cx="226.4" cy="59.9" r=".25"/>
<circle cx="230.5" cy="51.4" r=".25"/>
<circle cx="240.5" cy="51.4" r=".25"/>
<circle cx="244.6" cy="59.9" r=".25"/>
<circle cx="254.5" cy="113.5" r=".25"/>
<circle cx="101.9" cy="203.3" r=".25"/>
<circle cx="47.4" cy="223.7" r=".25"/>
<circle cx="63.4" cy="222.9" r=".25"/>
</g>
<!-- layer: Visible Narrow (ISO) -->
<g fill="#000">
<circle cx="42" cy="56.1" r=".18"/>
<circle cx="42" cy="65.4" r=".18"/>
<circle cx="89.3" cy="149.1" r=".18"/>
<circle cx="89.8" cy="149.4" r=".18"/>
<circle cx="84.1" cy="212.3" r=".18"/>
</g>
<!-- layer: Hatch (ISO) -->
<g fill="#000">
<path d="M0 0h10v5h-5v5h-5z" fill-rule="evenodd"/>
<path d="M410 0h10v10h-5v-5h-5z" fill-rule="evenodd"/>
<path d="M0 287h5v5h5v5h-10z" fill-rule="evenodd"/>
<path d="M410 292h5v-5h5v10h-10z" fill-rule="evenodd"/>
</g>
<!-- layer: Symbol (ISO) -->
<g fill="none" stroke="#000" stroke-width=".29">
<path d="M391.9 68.1l2.6 .1-2.4 .9zM394.5 68.2l-140 20.5M124.5 115.2l2-1.6 .4 .9zM150.7 101.9l-26.2 13.3M230 172.8v-6.5h179.9v6.5M230 172.8h179.9v6.4M230 172.8v64.2h179.9v-57.8M230 179.2h179.9M240 172.8v64.2M268.6 172.8v64.2M366.3 172.8v64.2M376.3 172.8v64.2"/>
<path d="M230 185.7h179.9M230 192.1h179.9M230 198.5h179.9M230 204.9h179.9M230 211.4h179.9M230 217.8h179.9M230 224.2h179.9M230 230.6h179.9"/>
<circle cx="155.4" cy="99.5" r="5.3"/>
<circle cx="249.3" cy="89.4" r="5.3"/>
</g>
<!-- layer: Detail Boundary (ISO) -->
<circle cx="44.5" cy="61.3" r="18.6" fill="none" stroke="#000" stroke-width=".29"/>
<!-- layer: Border (ISO) -->
<g fill="none" stroke="#000" stroke-width=".7">
<path d="M0 0h10v5h-5v5h-5zM0 0h420M15 5h400v287h-400zM20 10h390v277h-390zM52.5 5v5M105 5v5M157.5 5v5M212.1 5h5.8l-2.9 5zM215 0v10M262.5 5v5M315 5v5M367.5 5v5"/>
<path d="M410 0h10v10h-5v-5h-5zM15 49.5h5M410 49.5h5M0 93v204h420h-10v-5h5v-5h5M15 99h5M410 99h5M10 148.5h10M15 145.7l5 2.8-5 2.9zM410 148.5l5-2.8v5.7zM410 148.5h10M15 198h5M410 198h5"/>
<path d="M15 247.5h5M410 247.5h5M0 287h5v5h5v5h-10zM52.5 287v5M105 287v5M157.5 287v5M215 287l2.9 5h-5.8zM215 287v10M262.5 287v5M315 287v5M367.5 287v5"/>
</g>
<!-- layer: Title (ISO) -->
<g fill="none" stroke="#000" stroke-width=".51">
<path d="M230 237h130v10h-130zM360 237h50v10h-50zM230 247h38v10h-38zM305 247v40M322 247v10M339 247v10M360 247v40M399 257v10M410 257v-10h-142v40M230 267h180M268 277h37M360 277h50"/>
<path d="M367 277v10M391 277v10M399 277v10"/>
</g>
<g fill="none" stroke="#f00" stroke-width=".3">
<path d="M341 252h2.4M344 252h.1M344.6 252h2.4M349 252h1.8M351.2 252h.1M351.7 252h3.6M353.5 247.5v1.8M353.5 249.8h.1M353.5 250.3v3.5M353.5 254.3h.1M353.5 254.8v1.7M355.7 252h.1"/>
<path d="M356.2 252h1.8"/>
</g>
<g fill="none" stroke="#000" stroke-width=".59">
<path d="M230 257h180v30h-180zM342 250l4-1.5v7l-4-1.5z"/>
<circle cx="353.5" cy="252" r="3.5"/>
<circle cx="353.5" cy="252" r="2"/>
</g>
<!-- layer: Dimension (ISO) -->
<path d="M75.8 39.9v13.2M395.2 39.9v13.2M70.1 52.6h6.4M73.3 52.6l.5 2.5h-1.1zM73.3 52.6v16.3M75.8 43.1l2.5-.5v1zM75.8 43.1h319.4M392.7 42.6l2.5 .5-2.5 .5zM70.1 68.9h17.7M72.7 66.4h1.1l-.5 2.5z" fill="none" stroke="#000" stroke-width=".29"/>
<path d="M73.3 52.6l.5 2.5h-1.1zM75.8 43.1l2.5-.5v1zM392.7 42.6l2.5 .5-2.5 .5zM72.7 66.4h1.1l-.5 2.5z" fill="#000"/>
<!-- layer: Symbol (ISO) -->
<path d="M391.9 68.1l2.6 .1-2.4 .9zM124.5 115.2l2-1.6 .4 .9z" fill="#000"/>
<g font-size="7.2">
<text x="27.2" y="81.8">F</text>
<text x="74.5" y="94.1">F ( 1 : 3 )</text>
</g>
<g font-size="5.8">
<text x="307.3" y="277.2">Клапа със сигнални</text>
<text x="324.5" y="283.8">лампи</text>
</g>
<g font-size="5.6">
<text x="15.9" y="26.8">A</text>
<text x="410.4" y="26.8">A</text>
<text x="15.9" y="76.3">B</text>
<text x="410.4" y="76.3">B</text>
<text x="15.6" y="125.8">C</text>
<text x="410.4" y="125.8">C</text>
<text x="15.6" y="175.3">D</text>
<text x="410.4" y="175.3">D</text>
<text x="15.9" y="224.8">E</text>
<text x="410.4" y="224.8">E</text>
<text x="16.2" y="274.3">F</text>
<text x="410.4" y="274.3">F</text>
</g>
<g font-size="5.1">
<text x="232" y="245.5">Чертеж</text>
<text x="273.6" y="252.6">ISO 2768-m</text>
<text x="308.3" y="255.6">1 : 8</text>
<text x="232" y="261.7">Realmet MCC</text>
<text x="307" y="265.7">Сборен чертеж</text>
<text x="361" y="265.5">Въведен</text>
<text x="270" y="275.5">Д.Павлов</text>
<text x="361" y="273.8">10.6</text>
</g>
<g font-size="4.8">
<text x="24.9" y="9.6">1</text>
<text x="77.4" y="9.6">2</text>
<text x="129.9" y="9.6">3</text>
<text x="182.4" y="9.6">4</text>
<text x="234.9" y="9.6">5</text>
<text x="287.4" y="9.6">6</text>
<text x="339.9" y="9.6">7</text>
<text x="392.4" y="9.6">8</text>
<text x="230.3" y="41.5">2555</text>
<text x="71.6" y="64.9" transform="rotate(-90 71.6 64.9)">131</text>
<text x="248" y="91.2">4</text>
<text x="154.1" y="101.3">1</text>
<text x="307.3" y="171.3">PARTS LIST</text>
<text x="230.2" y="177.8">Поз.</text>
<text x="242.4" y="177.8">Означение</text>
<text x="301.2" y="177.8">Наименование</text>
<text x="366.5" y="177.8">Кол.</text>
<text x="381.1" y="177.8">Забележка</text>
<text x="233.7" y="184.2">1</text>
<text x="269.5" y="184.2">Светлинна конзола</text>
<text x="370" y="184.2">1</text>
<text x="233.7" y="190.7">2</text>
<text x="269.5" y="190.6">Плексиглас</text>
<text x="370" y="190.6">1</text>
<text x="233.7" y="197.1">3</text>
<text x="269.5" y="197.1">Комбинирана светлина Hella</text>
<text x="370" y="197.1">0</text>
<text x="233.7" y="203.5">4</text>
<text x="269.5" y="203.5">Синя лампа hella</text>
<text x="370" y="203.5">2</text>
<text x="233.7" y="209.9">7</text>
<text x="269.5" y="210">Hella Ultra Beam LED-01-10</text>
<text x="370" y="209.9">1</text>
<text x="232.4" y="216.4">10</text>
<text x="269.5" y="216.4">ISO 7380-1 - M5 x 12</text>
<text x="370" y="216.3">5</text>
<text x="232.4" y="222.7">11</text>
<text x="269.5" y="222.9">Гайка самоосигурителна DIN 985 - M5</text>
<text x="370" y="222.7">5</text>
<text x="232.4" y="229.2">12</text>
<text x="269.5" y="229.2">DIN 125 - A 5,3</text>
<text x="370" y="229.2">5</text>
<text x="377.2" y="229.2">Washer</text>
<text x="232.4" y="235.6">13</text>
<text x="269.5" y="235.6">Планка за укрепване</text>
<text x="370" y="235.6">2</text>
<text x="400" y="265.6">A3</text>
<text x="24.9" y="290.9">1</text>
<text x="77.4" y="291">2</text>
<text x="129.9" y="291">3</text>
<text x="182.4" y="290.9">4</text>
<text x="234.9" y="290.9">5</text>
<text x="287.4" y="291">6</text>
<text x="339.9" y="290.9">7</text>
<text x="392.4" y="291">8</text>
</g>
<g font-size="3.6">
<text x="327.6" y="254.6">N/A</text>
<text x="232" y="265.2">inovation group</text>
<text x="368" y="284.6">14.3.2024 г.</text>
<text x="392" y="284.6">BG</text>
<text x="400" y="284.7">1/4</text>
</g>
<g font-size="2.9">
<text x="232" y="240.1">Допълнителна информация:</text>
<text x="361" y="240.1">Пор.№</text>
<text x="309" y="251.1">Мащаб</text>
<text x="327.3" y="251">Маса</text>
<text x="361" y="250">Материал:</text>
<text x="270" y="260">Техническа справка</text>
<text x="307" y="260">Вид на документа</text>
<text x="361" y="260.1">Статус на документа</text>
<text x="400" y="260.1">Формат</text>
<text x="270" y="270.1">Разработил</text>
<text x="307" y="270.1">Отг. отдел</text>
<text x="270" y="280.1">Одобрил</text>
<text x="361" y="280">Изм.</text>
<text x="368" y="280">Дата на изд.</text>
<text x="392" y="280">Език</text>
<text x="400" y="280">Лист</text>
</g>
</svg>
